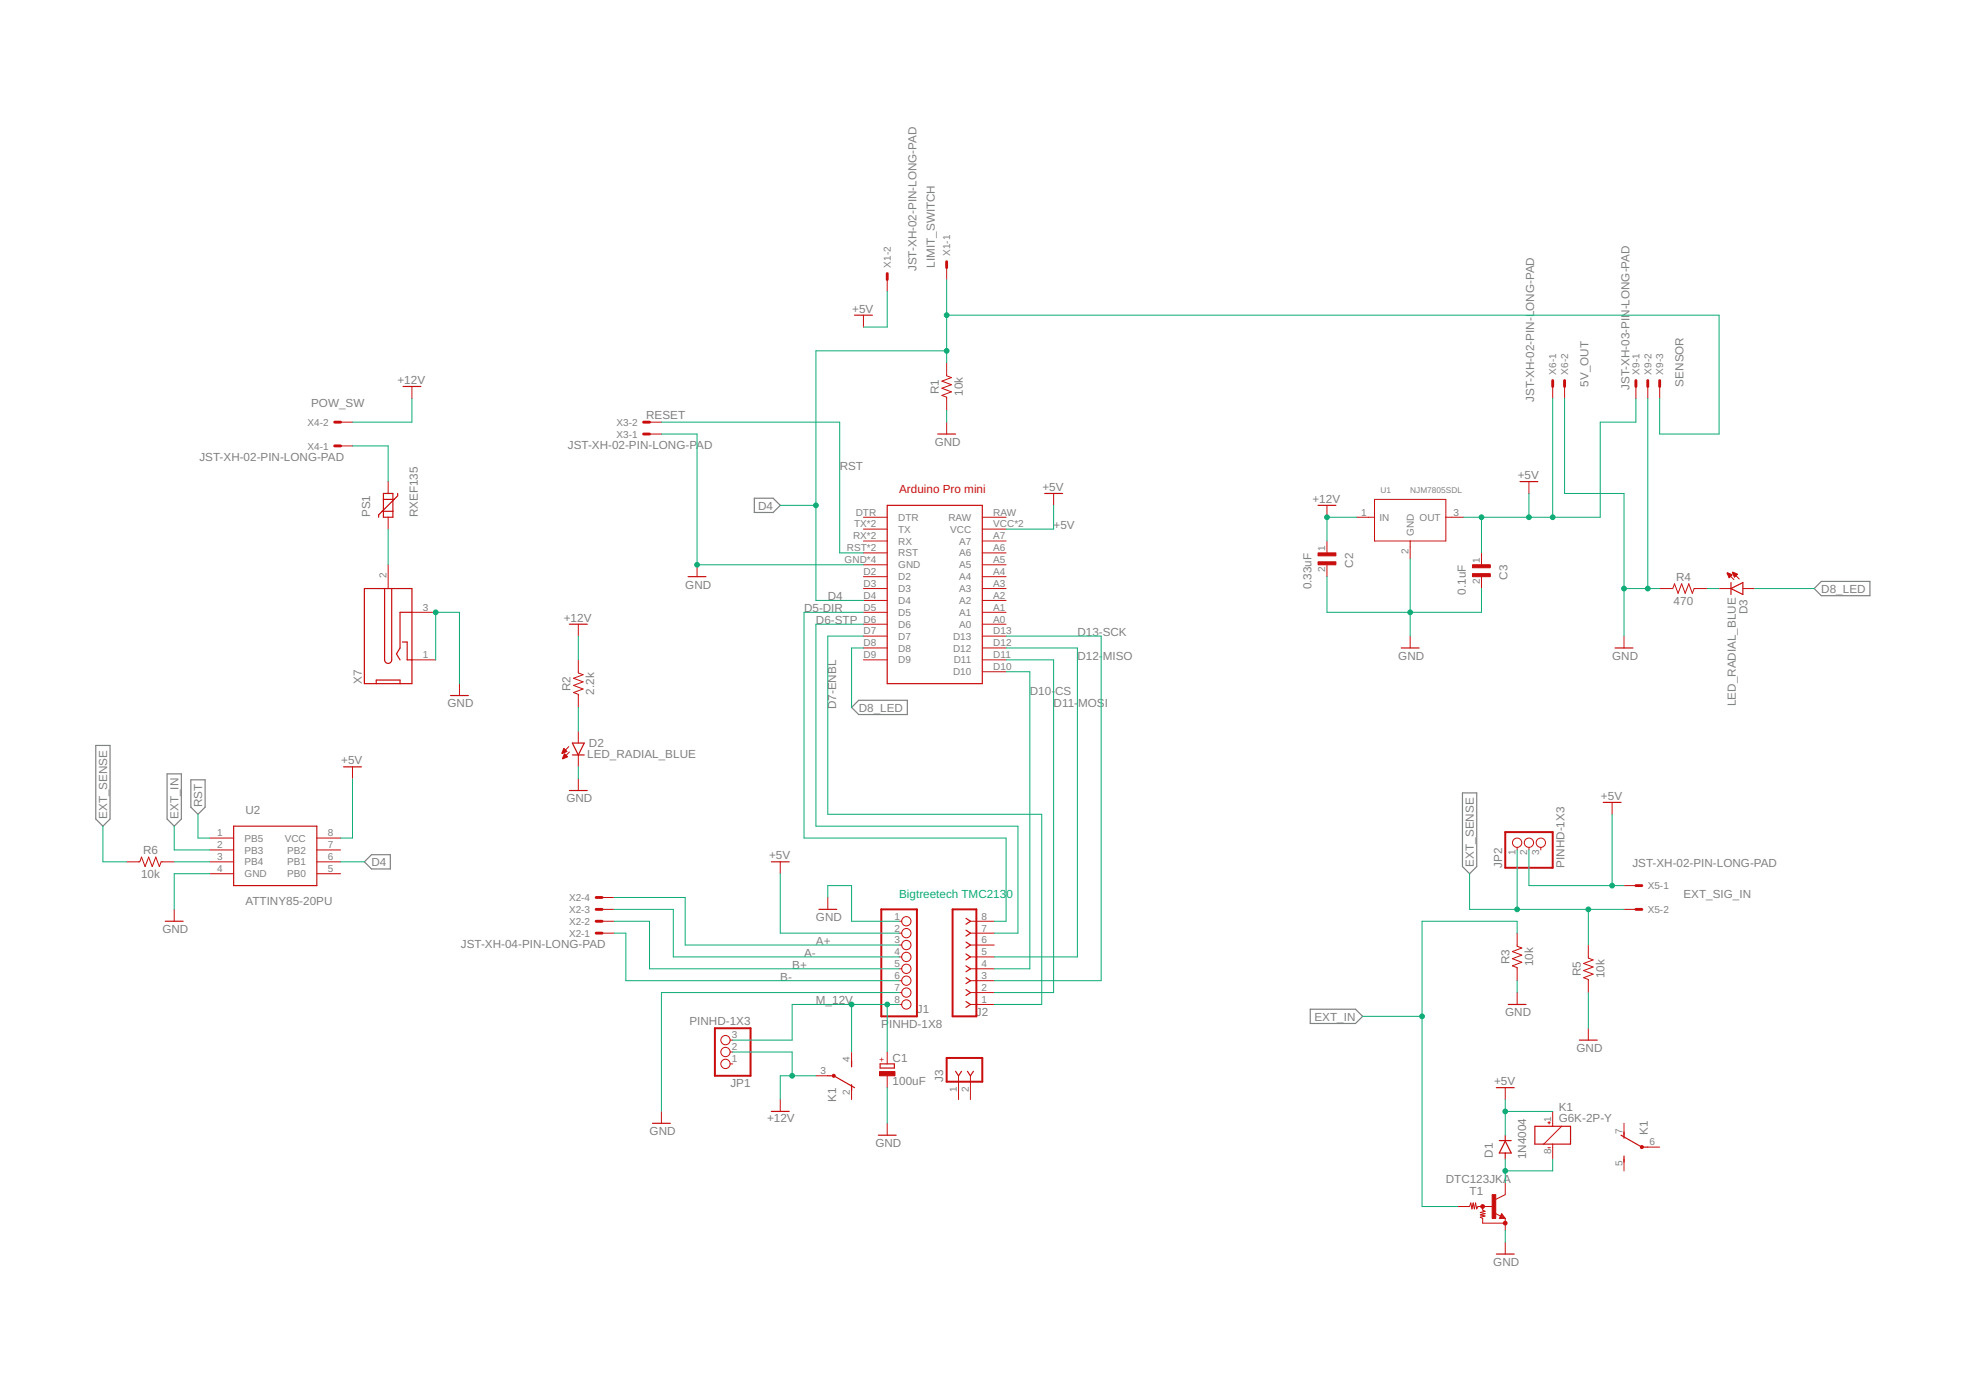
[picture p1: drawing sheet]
<svg xmlns="http://www.w3.org/2000/svg" width="420mm" height="297mm" viewBox="0 0 420 297" stroke-linecap="round" stroke-linejoin="round" font-family="sans-serif">
<path d="M161.2 106.5h4l1.6 1.5-1.6 1.5h-4zM387.7 125.8l1.5-1.6h10.4v3.1h-10.4zM20.5 159.3h3v15.7l-1.5 1.6-1.5-1.6zM182 151.2l1.5-1.6h10.4v3.1h-10.4zM35.7 165.4h3.1v9.6l-1.6 1.6-1.5-1.6zM40.8 166.6h3v5.9l-1.5 1.5-1.5-1.5zM312.5 169.4h3.1v15.8l-1.5 1.5-1.6-1.5zM77.9 184.2l1.5-1.6h4v3.1h-4zM280 215.7h9.7l1.5 1.5-1.5 1.5h-9.7z" fill="none" stroke="#808080" stroke-width=".25"/>
<g fill="none" stroke="#c90d0c" stroke-width=".21">
<path d="M189.6 59.7v2.6M202.3 57.2v2.5M184.5 67.4v2.5M202.3 77.5v2.8l1 .4-2 .7 2 .8-2 .8 2 .7-2 .8 1 .4v2.8M72.8 90.2h2.5M72.8 95.3h2.5M88 82.6v2.5M138.8 90.2h2.6M138.8 92.8h2.6M202.3 90.2v2.6M331.8 82.6v2.5M334.4 82.6v2.5"/>
<path d="M349.6 82.6v2.5M352.1 82.6v2.5M354.7 82.6v2.5M83 102.9v2.6M83 110.5v2.6M184.5 110.5h5.1M184.5 115.6h5.1M184.5 113.1h5.1M184.5 118.2h5.1M209.9 110.5h5.1M209.9 115.6h5.1M209.9 113.1h5.1"/>
<path d="M209.9 118.2h5.1M225.2 105.5v2.5M283.6 108v2.5M283.6 115.6v2.6M289.9 110.5h3.9M293.8 106.7h15.2v8.9h-15.2zM301.4 115.6v3.8M309 110.5h3.8M316.6 118.2v2.5M326.7 102.9v2.6M83 120.7v5.1M88 130.9h5.1"/>
<path d="M123.6 133.4v2.5M149 120.7v2.5M184.5 120.7h5.1M184.5 123.2h5.1M184.5 125.8h5.1M184.5 128.3h5.1M184.5 130.9h5.1M184.5 133.4h5.1M184.5 135.9h5.1M184.5 138.5h5.1M209.9 120.7h5.1M209.9 123.2h5.1"/>
<path d="M209.9 125.8h5.1M209.9 128.3h5.1M209.9 130.9h5.1M209.9 133.4h5.1M209.9 135.9h5.1M209.9 138.5h5.1M283.6 120.7v2.5M301.4 135.9v2.6M316.6 123.2v2.6M347.1 135.9v2.6M354.7 125.8h2.8l.4-1 .7 2 .8-2 .8 2 .7-2 .8 2 .4-1h2.7M367.4 125.8h2.5"/>
<path d="M369.2 122.5l1.4 1.4M370.3 122.3l1.4 1.4M372.5 125.8h2.5M88 141h5.1M98.2 146.1v2.5M121.6 159.6l-1.4 1.4M123.6 141v2.8l1 .4-2 .7 2 .8-2 .8 2 .7-2 .8 1 .4v2.8M123.6 156.3v2.5M184.5 141h5.1M209.9 141h5.1M209.9 143.6h5.1M44.9 179.1h5"/>
<path d="M67.7 179.1h5.1M75.3 163.9v2.5M121.7 160.7l-1.4 1.4M123.6 161.3v2.6M123.6 166.4v2.5M344.5 171.5v2.5M27.1 184.2h2.8l.3-1 .8 2 .8-2 .7 2 .8-2 .8 2 .3-1h2.8M37.2 194.3v2.6M44.9 181.6h5M44.9 184.2h5M44.9 186.7h5M67.7 181.6h5.1"/>
<path d="M67.7 184.2h5.1M67.7 186.7h5.1M128.7 196.9h2.5M128.7 199.4h2.5M128.7 194.3h2.5M128.7 191.8h2.5M166.8 184.2v2.5M176.9 191.8v2.5M192.2 196.9h.5M192.2 199.4h.5M207.4 196.9h5.1M207.4 199.4h5.1"/>
<path d="M324.2 181.1v.5M324.2 199.4v2.8l1 .4-2 .7 2 .8-2 .8 2 .7-2 .8 1 .4v2.8M326.7 181.1v.5M329.3 181.1v.5M347.1 194.3h2.5M347.1 189.3h2.5M192.2 202h.5M192.2 204.5h.5M192.2 207h.5M192.2 209.6h.5M192.2 212.1h.5M192.2 214.7h.5"/>
<path d="M207.4 202h5.1M207.4 204.5h5.1M207.4 207h5.1M207.4 209.6h5.1M207.4 212.1h5.1M207.4 214.7h5.1M324.2 212.1v2.6M339.4 202v2.7l1.1 .4-2.1 .8 2.1 .8-2.1 .7 2.1 .8-2.1 .7 1 .4v2.8M339.4 219.7v2.6M141.4 237.5v2.6M156 227.4h.6M156 224.8h.6"/>
<path d="M156 222.3h.6M166.8 235v2.5M174.4 229.9h2.5M182 224.8v2.6M182 232.4v2.6M189.6 224.8v2.6M189.6 229.9v2.5M204.9 229.9v5.1M207.4 229.9v5.1M321.7 232.4v2.6M330.8 239.9h.5M331.1 239.7v.5"/>
<path d="M331.8 237.5v3.2M189.6 240.1v2.5M311.5 257.8h2.6l.2-.7 .3 1.2 .2-1.2 .3 1.2 .2-1.2 .3 1.2 .2-.5h3.1M316.9 257.8v.8l.5 .2-1 .3 1 .3-1 .2 1 .3-1 .2 .5 .3v1h4.8M319.4 259.2l1.3 .7M320.9 259.4l.8 1h-1.3zM321.7 252.8v2.5l-2 1M330.8 245.3h.5M331.8 244.5v3.2M333.7 240.7l-3.8 3.8M347.1 240.1v2.5M347.1 247.7v2.5"/>
<path d="M352.1 245.1h2.6M321.7 260.4v2.5M321.7 265.5v2.5"/>
<circle cx="193.7" cy="199.4" r=".99"/>
<circle cx="193.7" cy="196.9" r=".99"/>
<circle cx="324.2" cy="180.1" r=".99"/>
<circle cx="326.7" cy="180.1" r=".99"/>
<circle cx="329.3" cy="180.1" r=".99"/>
<circle cx="193.7" cy="214.7" r=".99"/>
<circle cx="193.7" cy="209.6" r=".99"/>
<circle cx="193.7" cy="202" r=".99"/>
<circle cx="193.7" cy="204.5" r=".99"/>
<circle cx="193.7" cy="207" r=".99"/>
<circle cx="193.7" cy="212.1" r=".99"/>
<circle cx="155" cy="222.3" r=".99"/>
<circle cx="155" cy="227.4" r=".99"/>
<circle cx="155" cy="224.8" r=".99"/>
</g>
<path d="M321.7 177.8h10.1v7.6h-10.1zM188.3 194.3h7.7v22.9h-7.7zM203.6 194.3h5.1v22.9h-5.1zM152.8 219.7h7.6v10.2h-7.6zM202.3 226.1h7.6v5.1h-7.6z" fill="none" stroke="#c90d0c" stroke-width=".42"/>
<g fill="none" stroke="#c90d0c" stroke-width=".61">
<path d="M189.6 58.5v1.2M202.3 55.9v1.3M71.5 90.2h1.3M71.5 95.3h1.3M137.5 90.2h1.3M137.5 92.8h1.3M331.8 81.3v1.3M334.4 81.3v1.3M349.6 81.3v1.3M352.1 81.3v1.3M354.7 81.3v1.3M127.4 194.3h1.3"/>
<path d="M127.4 199.4h1.3M127.4 196.9h1.3M127.4 191.8h1.3M349.6 194.3h1.3M349.6 189.3h1.3"/>
</g>
<g fill="none" stroke="#c90d0c" stroke-width=".25">
<path d="M182.6 67.4h3.8M86.1 82.6h3.8M200.4 92.8h3.8M81.7 109.3h2.3M81.9 105.5h2.1v5h-2.1zM81.9 106.7h2.3M85 105.5v.5l-4.1 4v.5M189.6 108h20.3v38.1h-20.3zM223.3 105.5h3.8M281.7 108h3.8M324.8 102.9h3.9M77.9 125.8h10.1v20.3h-10.1z"/>
<path d="M82.2 125.8v15.2a.76 .76 0 0 0 .8 .8 .76 .76 0 0 0 .7-.8v-15.2M86 137.2h1v3.8h1M88 130.9h-2.5v7.6l-.8 1.2 .8 1.3M121.7 133.4h3.8M147.1 123.2h3.8M299.5 138.5h3.8M345.2 138.5h3.8M369.9 125.8l2.6-1.3v2.5zM369.9 124.5v2.5M80.4 146.1v-.8h5.1v.8M96.3 148.6h3.8M122.3 158.8h2.6l-1.3 2.5z"/>
<path d="M49.9 176.6h17.8v12.7h-17.8zM73.4 163.9h3.8M121.7 168.9h3.8M122.3 161.3h2.6M342.6 171.5h3.8M35.3 196.9h3.8M164.8 184.2h3.9M175 194.3h3.8M206.4 198.8l1 .6-1 .6M206.4 196.2l1 .7-1 .6M206.4 214l1 .7-1 .6M206.4 211.5l1 .6-1 .6"/>
<path d="M206.4 208.9l1 .7-1 .6M206.4 206.4l1 .6-1 .7M206.4 203.9l1 .6-1 .6M206.4 201.3l1 .7-1 .6M322.3 214.7h3.8M164.8 237.5h3.9M176.9 229.9h1.3l4.4 2.5M182 226.7v1.3M182 231.8v1.3M188.1 227.4h3v.8h-3zM204.2 228.9l.7 1 .6-1M206.8 228.9l.6 1 .6-1"/>
<path d="M319.8 232.4h3.8M337.5 222.3h3.9M139.4 240.1h3.9M187.7 242.6h3.8M320.4 243.7h2.6M320.9 259.9l.2 .2h-.4l.2-.5 .5 .6h-.7M321.7 243.9l1.3 2.5h-2.6zM321.7 242.6v1.3M321.7 246.4v1.3M328 240.7h7.6v3.8h-7.6zM346.4 242.6l4.5 2.5h1.2M347.1 242v1.2"/>
<path d="M347.1 247v1.3M319.8 268h3.8"/>
</g>
<g fill="#c90d0c" stroke="#c90d0c" stroke-width=".21">
<path d="M188 229h3.3v.9h-3.3z"/>
<path d="M318.9 255.3h.8v5.1h-.8z"/>
<path d="M281.7 118.2h3.8v.6h-3.8z"/>
<path d="M281.7 120.1h3.8v.6h-3.8z"/>
<path d="M314.7 120.7h3.8v.6h-3.8z"/>
<path d="M314.7 122.6h3.8v.6h-3.8z"/>
</g>
<g fill="#c90d0c" stroke="#c90d0c" stroke-width=".21">
<path d="M316.5 257.6a.41 .41 0 0 1 .7 0 .41 .41 0 0 1-.2 .6 .41 .41 0 0 1-.6-.4l.5-.1v.2l-.5-.1z" fill-rule="evenodd"/>
<path d="M321.3 261.2a.41 .41 0 0 1 .7-.1 .41 .41 0 0 1-.2 .7 .41 .41 0 0 1-.5-.4l.4-.1 .1 .1h-.5z" fill-rule="evenodd"/>
<path d="M120.5 159.9l.7 .7-1.1 .4z" fill-rule="evenodd"/>
<path d="M120.6 161.1l.7 .6-1 .5z" fill-rule="evenodd"/>
<path d="M370.2 122.3l1.1 .4-.6 .7z" fill-rule="evenodd"/>
<path d="M369.1 122.5l1.1 .3-.7 .7z" fill-rule="evenodd"/>
<circle cx="178.2" cy="229.9" r=".33"/>
<circle cx="350.9" cy="245.1" r=".33"/>
</g>
<g fill="none" stroke="#0dab76" stroke-width=".21">
<path d="M202.3 59.7v17.8M189.6 62.3v7.6h-5.1M202.3 75h-27.9v53.3h10.1M202.3 67.4h165.1v25.4h-12.7v-7.7M75.3 95.3h7.7v7.6M88 85.1v5.1h-12.7M141.4 92.8h7.6v27.9h35.5M141.4 90.2h38.1v28h5M202.3 87.7v2.5M331.8 85.1v25.4M334.4 85.1v20.4h12.7v30.4M349.6 85.1v5.1h-7.6v20.3h-29.2"/>
<path d="M352.1 85.1v40.7M83 113.1v7.6M166.8 108h7.6M225.2 108v5.1h-10.2M289.9 110.5h-6.3v5.1M301.4 119.4v16.5M316.6 110.5v7.7M326.7 105.5v5M123.6 135.9v5.1M184.5 135.9h-7.6v38.1h45.7v40.7h-10.1M184.5 130.9h-12.7v48.2h43.2v17.8h-2.5M184.5 133.4h-10.1v43.2h43.2v22.8h-5.1"/>
<path d="M184.5 138.5h-2.5v12.7M215 135.9h20.3v73.7h-22.8M215 138.5h15.3v66h-17.8M283.6 123.2v7.7h33v-5.1M347.1 125.8h7.6M364.8 125.8h2.6M375 125.8h12.7M93.1 141v-10.1h5.1v15.2M123.6 151.2v5.1M215 143.6h5.1v63.4h-7.6M215 141h10.2v71.1h-12.7M22 176.6v7.6h5.1"/>
<path d="M37.2 176.6v5h7.7M42.3 174v5.1h2.6M75.3 166.4v12.7h-2.5M123.6 163.9v2.5M344.5 174v15.3M37.2 184.2h7.7M44.9 186.7h-7.7v7.6M72.8 184.2h5.1M131.2 196.9h7.6v10.1h53.4M131.2 199.4h2.6v10.2h58.4M131.2 194.3h12.7v10.2h48.3M131.2 191.8h15.2v10.2h45.8"/>
<path d="M166.8 186.7v12.7h25.4M176.9 191.8v-2.5h5.1v7.6h10.2M314.1 186.7v7.6h33M324.2 199.4v-2.5h-20.3v60.9h7.6M324.2 181.6v12.7M326.7 181.6v7.7h20.4M339.4 194.3v7.7M182 214.7v10.1M189.6 214.7v10.1M192.2 214.7h-22.9v7.6h-12.7M192.2 212.1h-50.8v25.4M291.2 217.2h12.7"/>
<path d="M324.2 209.6v2.5M339.4 212.1v7.6M156.6 224.8h12.7v5.1M174.4 229.9h-7.6v5.1M189.6 232.4v7.7M321.7 235v7.6M321.7 237.5h10.1M321.7 247.7v5.1M331.8 247.7v2.5h-10.1M321.7 262.9v2.6"/>
</g>
<g fill="#0dab76" stroke="#0dab76" stroke-width=".21">
<circle cx="202.3" cy="67.4" r=".51"/>
<circle cx="202.3" cy="75" r=".51"/>
<circle cx="174.4" cy="108" r=".51"/>
<circle cx="344.5" cy="189.3" r=".51"/>
<circle cx="321.7" cy="237.5" r=".51"/>
<circle cx="316.6" cy="110.5" r=".51"/>
<circle cx="331.8" cy="110.5" r=".51"/>
<circle cx="326.7" cy="110.5" r=".51"/>
<circle cx="93.1" cy="130.9" r=".51"/>
<circle cx="301.4" cy="130.9" r=".51"/>
<circle cx="149" cy="120.7" r=".51"/>
<circle cx="347.1" cy="125.8" r=".51"/>
<circle cx="352.1" cy="125.8" r=".51"/>
<circle cx="283.6" cy="110.5" r=".51"/>
<circle cx="169.3" cy="229.9" r=".51"/>
<circle cx="303.9" cy="217.2" r=".51"/>
<circle cx="321.7" cy="250.2" r=".51"/>
<circle cx="182" cy="214.7" r=".51"/>
<circle cx="189.6" cy="214.7" r=".51"/>
<circle cx="324.2" cy="194.3" r=".51"/>
<circle cx="339.4" cy="194.3" r=".51"/>
</g>
<g font-size="2.5" fill="#808080">
<text x="195.8" y="58" transform="rotate(-90 195.8 58)">JST-XH-02-PIN-LONG-PAD</text>
<text x="199.8" y="57.2" transform="rotate(-90 199.8 57.2)">LIMIT_SWITCH</text>
<text x="182.1" y="66.9">+5V</text>
<text x="84.9" y="82.1">+12V</text>
<text x="339.5" y="82.6" transform="rotate(-90 339.5 82.6)">5V_OUT</text>
<text x="348.2" y="83.4" transform="rotate(-90 348.2 83.4)">JST-XH-03-PIN-LONG-PAD</text>
<text x="359.8" y="82.6" transform="rotate(-90 359.8 82.6)">SENSOR</text>
<text x="66.5" y="86.9">POW_SW</text>
<text x="138.1" y="89.5">RESET</text>
<text x="200.7" y="84.2" transform="rotate(-90 200.7 84.2)">R1</text>
<text x="205.7" y="84.6" transform="rotate(-90 205.7 84.6)">10k</text>
<text x="327.9" y="85.9" transform="rotate(-90 327.9 85.9)">JST-XH-02-PIN-LONG-PAD</text>
<text x="121.4" y="95.9">JST-XH-02-PIN-LONG-PAD</text>
<text x="199.8" y="95.3">GND</text>
<text x="42.6" y="98.5">JST-XH-02-PIN-LONG-PAD</text>
<text x="179.5" y="100.4">RST</text>
<text x="222.8" y="104.9">+5V</text>
<text x="280.5" y="107.5">+12V</text>
<text x="324.4" y="102.4">+5V</text>
<text x="79.1" y="110.5" transform="rotate(-90 79.1 110.5)">PS1</text>
<text x="89.3" y="110.5" transform="rotate(-90 89.3 110.5)">RXEF135</text>
<text x="162" y="108.9">D4</text>
<text x="225.2" y="113.1">+5V</text>
<text x="146.4" y="125.8">GND</text>
<text x="280.3" y="126" transform="rotate(-90 280.3 126)">0.33uF</text>
<text x="289.2" y="121.3" transform="rotate(-90 289.2 121.3)">C2</text>
<text x="322.2" y="123.9" transform="rotate(-90 322.2 123.9)">C3</text>
<text x="358.2" y="124.1">R4</text>
<text x="171.8" y="130.8">D5-DIR</text>
<text x="176.9" y="128.3">D4</text>
<text x="313.3" y="127.1" transform="rotate(-90 313.3 127.1)">0.1uF</text>
<text x="357.7" y="129.2">470</text>
<text x="373.5" y="131.3" transform="rotate(-90 373.5 131.3)">D3</text>
<text x="389.2" y="126.7">D8_LED</text>
<text x="120.5" y="132.9">+12V</text>
<text x="174.4" y="133.4">D6-STP</text>
<text x="230.3" y="135.9">D13-SCK</text>
<text x="230.3" y="141">D12-</text>
<text x="235.7" y="141">MISO</text>
<text x="298.8" y="141">GND</text>
<text x="344.5" y="141">GND</text>
<text x="77.4" y="146.1" transform="rotate(-90 77.4 146.1)">X7</text>
<text x="121.9" y="147.7" transform="rotate(-90 121.9 147.7)">R2</text>
<text x="127" y="148.5" transform="rotate(-90 127 148.5)">2.2k</text>
<text x="220.1" y="148.6">D10-</text>
<text x="225.5" y="148.6">CS</text>
<text x="95.6" y="151.2">GND</text>
<text x="178.7" y="151.6" transform="rotate(-90 178.7 151.6)">D7-ENBL</text>
<text x="183.5" y="152.1">D8_LED</text>
<text x="225.2" y="151.2">D11-</text>
<text x="230.4" y="151.2">MOSI</text>
<text x="371" y="150.9" transform="rotate(-90 371 150.9)">LED_RADIAL_BLUE</text>
<text x="125.9" y="159.5">D2</text>
<text x="72.9" y="163.4">+5V</text>
<text x="125.5" y="162.1">LED_RADIAL_BLUE</text>
<text x="43.2" y="172.5" transform="rotate(-90 43.2 172.5)">RST</text>
<text x="121" y="171.5">GND</text>
<text x="342.1" y="171">+5V</text>
<text x="22.9" y="175" transform="rotate(-90 22.9 175)">EXT_SENSE</text>
<text x="38.1" y="175" transform="rotate(-90 38.1 175)">EXT_IN</text>
<text x="52.5" y="174">U2</text>
<text x="30.6" y="182.5">R6</text>
<text x="79.4" y="185.1">D4</text>
<text x="164.4" y="183.7">+5V</text>
<text x="315" y="185.2" transform="rotate(-90 315 185.2)">EXT_SENSE</text>
<text x="321" y="185.4" transform="rotate(-90 321 185.4)">JP2</text>
<text x="334.4" y="185.4" transform="rotate(-90 334.4 185.4)">PINHD-1X3</text>
<text x="348.9" y="185.3">JST-XH-02-PIN-LONG-PAD</text>
<text x="30.1" y="187.6">10k</text>
<text x="359.8" y="191.8">EXT_SIG_IN</text>
<text x="52.5" y="193.3">ATTINY85-20PU</text>
<text x="174.4" y="196.9">GND</text>
<text x="34.7" y="199.4">GND</text>
<text x="98.5" y="202.6">JST-XH-04-PIN-LONG-PAD</text>
<text x="174.4" y="202">A+</text>
<text x="166.8" y="209.6">B-</text>
<text x="169.3" y="207">B+</text>
<text x="171.8" y="204.5">A-</text>
<text x="322.6" y="206.1" transform="rotate(-90 322.6 206.1)">R3</text>
<text x="327.6" y="206.5" transform="rotate(-90 327.6 206.5)">10k</text>
<text x="337.8" y="208.6" transform="rotate(-90 337.8 208.6)">R5</text>
<text x="342.9" y="209" transform="rotate(-90 342.9 209)">10k</text>
<text x="174.4" y="214.7">M_12V</text>
<text x="147.3" y="219">PINHD-1X3</text>
<text x="188.3" y="219.7">P</text>
<text x="190" y="219.7">INHD-1X8</text>
<text x="196" y="216.6">J1</text>
<text x="208.6" y="217.2">J2</text>
<text x="280.9" y="218.1">EXT_IN</text>
<text x="321.7" y="217.2">GND</text>
<text x="190.8" y="226.9">C1</text>
<text x="336.9" y="224.8">GND</text>
<text x="156.1" y="232.3">JP1</text>
<text x="190.8" y="231.9">100uF</text>
<text x="201.6" y="231.2" transform="rotate(-90 201.6 231.2)">J3</text>
<text x="319.3" y="231.9">+5V</text>
<text x="163.9" y="239.8">+12V</text>
<text x="178.7" y="235.5" transform="rotate(-90 178.7 235.5)">K1</text>
<text x="333.1" y="239.7">G6K-2P-Y</text>
<text x="333.1" y="237.5">K1</text>
<text x="138.8" y="242.6">GND</text>
<text x="187.1" y="245.1">GND</text>
<text x="352.2" y="242.6" transform="rotate(-90 352.2 242.6)">K1</text>
<text x="319" y="247.4" transform="rotate(-90 319 247.4)">D1</text>
<text x="326.2" y="247.7" transform="rotate(-90 326.2 247.7)">1N4004</text>
<text x="309" y="252.7">DTC123JKA</text>
<text x="314.1" y="255.3">T1</text>
<text x="319.1" y="270.5">GND</text>
</g>
<text font-size="2.5" fill="#c90d0c" x="192.2" y="105.5">Arduino Pro mini</text>
<g font-size="2.5" fill="#0dab76">
<text x="192.2" y="191.8">Bigtreetech TMC213</text>
<text x="215.1" y="191.8">0</text>
</g>
<g font-size="2.1" fill="#808080">
<text x="190.4" y="57.2" transform="rotate(-90 190.4 57.2)">X1-2</text>
<text x="203.1" y="54.7" transform="rotate(-90 203.1 54.7)">X1-1</text>
<text x="332.6" y="80.1" transform="rotate(-90 332.6 80.1)">X6-1</text>
<text x="335.1" y="80.1" transform="rotate(-90 335.1 80.1)">X6-2</text>
<text x="350.4" y="80.1" transform="rotate(-90 350.4 80.1)">X9-1</text>
<text x="352.9" y="80.1" transform="rotate(-90 352.9 80.1)">X9-2</text>
<text x="355.5" y="80.1" transform="rotate(-90 355.5 80.1)">X9-3</text>
<text x="65.7" y="91">X4-2</text>
<text x="131.8" y="91">X3-2</text>
<text x="131.8" y="93.5">X3-1</text>
<text x="65.7" y="96.1">X4-1</text>
<text x="182.5" y="112.7">TX*2</text>
<text x="182.9" y="110.2">DTR</text>
<text x="192" y="111.3">DTR</text>
<text x="192" y="113.8">TX</text>
<text x="202.7" y="111.3">RAW</text>
<text x="203.1" y="113.8">VCC</text>
<text x="212.3" y="112.7">VCC*2</text>
<text x="212.3" y="110.2">RAW</text>
<text x="290.9" y="110.2">1</text>
<text x="294.8" y="111.3">IN</text>
<text x="303.4" y="111.3">OUT</text>
<text x="310.6" y="110.2">3</text>
<text x="181" y="117.8">RST*2</text>
<text x="182.3" y="115.3">RX*2</text>
<text x="192" y="116.4">RX</text>
<text x="192" y="118.9">RST</text>
<text x="205" y="116.4">A7</text>
<text x="205" y="118.9">A6</text>
<text x="212.3" y="115.3">A7</text>
<text x="212.3" y="117.8">A6</text>
<text x="283.2" y="117.8" transform="rotate(-90 283.2 117.8)">1</text>
<text x="301" y="118.4" transform="rotate(-90 301 118.4)">2</text>
<text x="302.1" y="114.5" transform="rotate(-90 302.1 114.5)">GND</text>
<text x="82.6" y="123.4" transform="rotate(-90 82.6 123.4)">2</text>
<text x="180.5" y="120.3">GND*4</text>
<text x="184.5" y="122.9">D2</text>
<text x="184.5" y="125.4">D3</text>
<text x="192" y="121.5">GND</text>
<text x="192" y="124">D2</text>
<text x="205" y="121.5">A5</text>
<text x="205" y="124">A4</text>
<text x="212.3" y="120.3">A5</text>
<text x="212.3" y="122.9">A4</text>
<text x="212.3" y="125.4">A3</text>
<text x="283.2" y="122.2" transform="rotate(-90 283.2 122.2)">2</text>
<text x="316.2" y="124.8" transform="rotate(-90 316.2 124.8)">2</text>
<text x="316.2" y="120.3" transform="rotate(-90 316.2 120.3)">1</text>
<text x="90.4" y="130.5">3</text>
<text x="184.5" y="128">D4</text>
<text x="184.5" y="130.5">D5</text>
<text x="192" y="126.5">D3</text>
<text x="192" y="129.1">D4</text>
<text x="192" y="131.6">D5</text>
<text x="205" y="126.5">A3</text>
<text x="205" y="129.1">A2</text>
<text x="205" y="131.6">A1</text>
<text x="212.3" y="128">A2</text>
<text x="212.3" y="130.5">A1</text>
<text x="184.5" y="133">D6</text>
<text x="184.5" y="135.6">D7</text>
<text x="192" y="134.2">D6</text>
<text x="192" y="136.7">D7</text>
<text x="203.7" y="136.7">D13</text>
<text x="205" y="134.2">A0</text>
<text x="212.3" y="133">A0</text>
<text x="212.3" y="135.6">D13</text>
<text x="90.4" y="140.7">1</text>
<text x="184.5" y="138.1">D8</text>
<text x="184.5" y="140.7">D9</text>
<text x="192" y="139.2">D8</text>
<text x="192" y="141.8">D9</text>
<text x="203.7" y="139.2">D12</text>
<text x="203.8" y="141.8">D11</text>
<text x="212.3" y="138.1">D12</text>
<text x="212.3" y="140.7">D11</text>
<text x="212.3" y="143.2">D10</text>
<text x="203.7" y="144.3">D10</text>
<text x="46.4" y="178.7">1</text>
<text x="52.3" y="179.9">PB5</text>
<text x="60.9" y="179.9">VCC</text>
<text x="70" y="178.7">8</text>
<text x="46.4" y="181.3">2</text>
<text x="46.4" y="183.8">3</text>
<text x="52.3" y="182.4">PB3</text>
<text x="52.3" y="184.9">PB4</text>
<text x="61.4" y="184.9">PB1</text>
<text x="61.4" y="182.4">PB2</text>
<text x="70" y="183.8">6</text>
<text x="70" y="181.3">7</text>
<text x="323.9" y="182.6" transform="rotate(-90 323.9 182.6)">1</text>
<text x="326.4" y="182.6" transform="rotate(-90 326.4 182.6)">2</text>
<text x="328.9" y="182.6" transform="rotate(-90 328.9 182.6)">3</text>
<text x="46.4" y="186.4">4</text>
<text x="52.3" y="187.5">GND</text>
<text x="61.4" y="187.5">PB0</text>
<text x="70" y="186.4">5</text>
<text x="352.2" y="190">X5-1</text>
<text x="121.6" y="197.6">X2-2</text>
<text x="121.6" y="195.1">X2-3</text>
<text x="121.6" y="192.6">X2-4</text>
<text x="191.2" y="196.5">1</text>
<text x="209.7" y="196.5">8</text>
<text x="352.2" y="195.1">X5-2</text>
<text x="121.6" y="200.2">X2-1</text>
<text x="191.2" y="199.1">2</text>
<text x="191.2" y="201.6">3</text>
<text x="209.7" y="201.6">6</text>
<text x="209.7" y="199.1">7</text>
<text x="191.2" y="204.1">4</text>
<text x="191.2" y="206.7">5</text>
<text x="191.2" y="209.2">6</text>
<text x="209.7" y="209.2">3</text>
<text x="209.7" y="206.7">4</text>
<text x="209.7" y="204.1">5</text>
<text x="191.2" y="211.8">7</text>
<text x="191.2" y="214.3">8</text>
<text x="209.7" y="214.3">1</text>
<text x="209.7" y="211.8">2</text>
<text x="156.4" y="221.9">3</text>
<text x="156.4" y="227">1</text>
<text x="156.4" y="224.5">2</text>
<text x="181.6" y="227" transform="rotate(-90 181.6 227)">4</text>
<text x="175.4" y="229.5">3</text>
<text x="181.6" y="234" transform="rotate(-90 181.6 234)">2</text>
<text x="204.5" y="233.4" transform="rotate(-90 204.5 233.4)">1</text>
<text x="207" y="233.4" transform="rotate(-90 207 233.4)">2</text>
<text x="331.5" y="239.7" transform="rotate(-90 331.5 239.7)">1</text>
<text x="346.7" y="242.2" transform="rotate(-90 346.7 242.2)">7</text>
<text x="352.5" y="244.8">6</text>
<text x="331.5" y="246.7" transform="rotate(-90 331.5 246.7)">8</text>
<text x="346.7" y="249.2" transform="rotate(-90 346.7 249.2)">5</text>
</g>
<g font-size="1.8" fill="#808080">
<text x="295" y="105.5">U1</text>
<text x="301.4" y="105.5">NJM7805SDL</text>
</g>
<text font-size="1.8" fill="#c90d0c" x="189" y="226.9" transform="rotate(-90 189 226.9)">+</text>
</svg>
